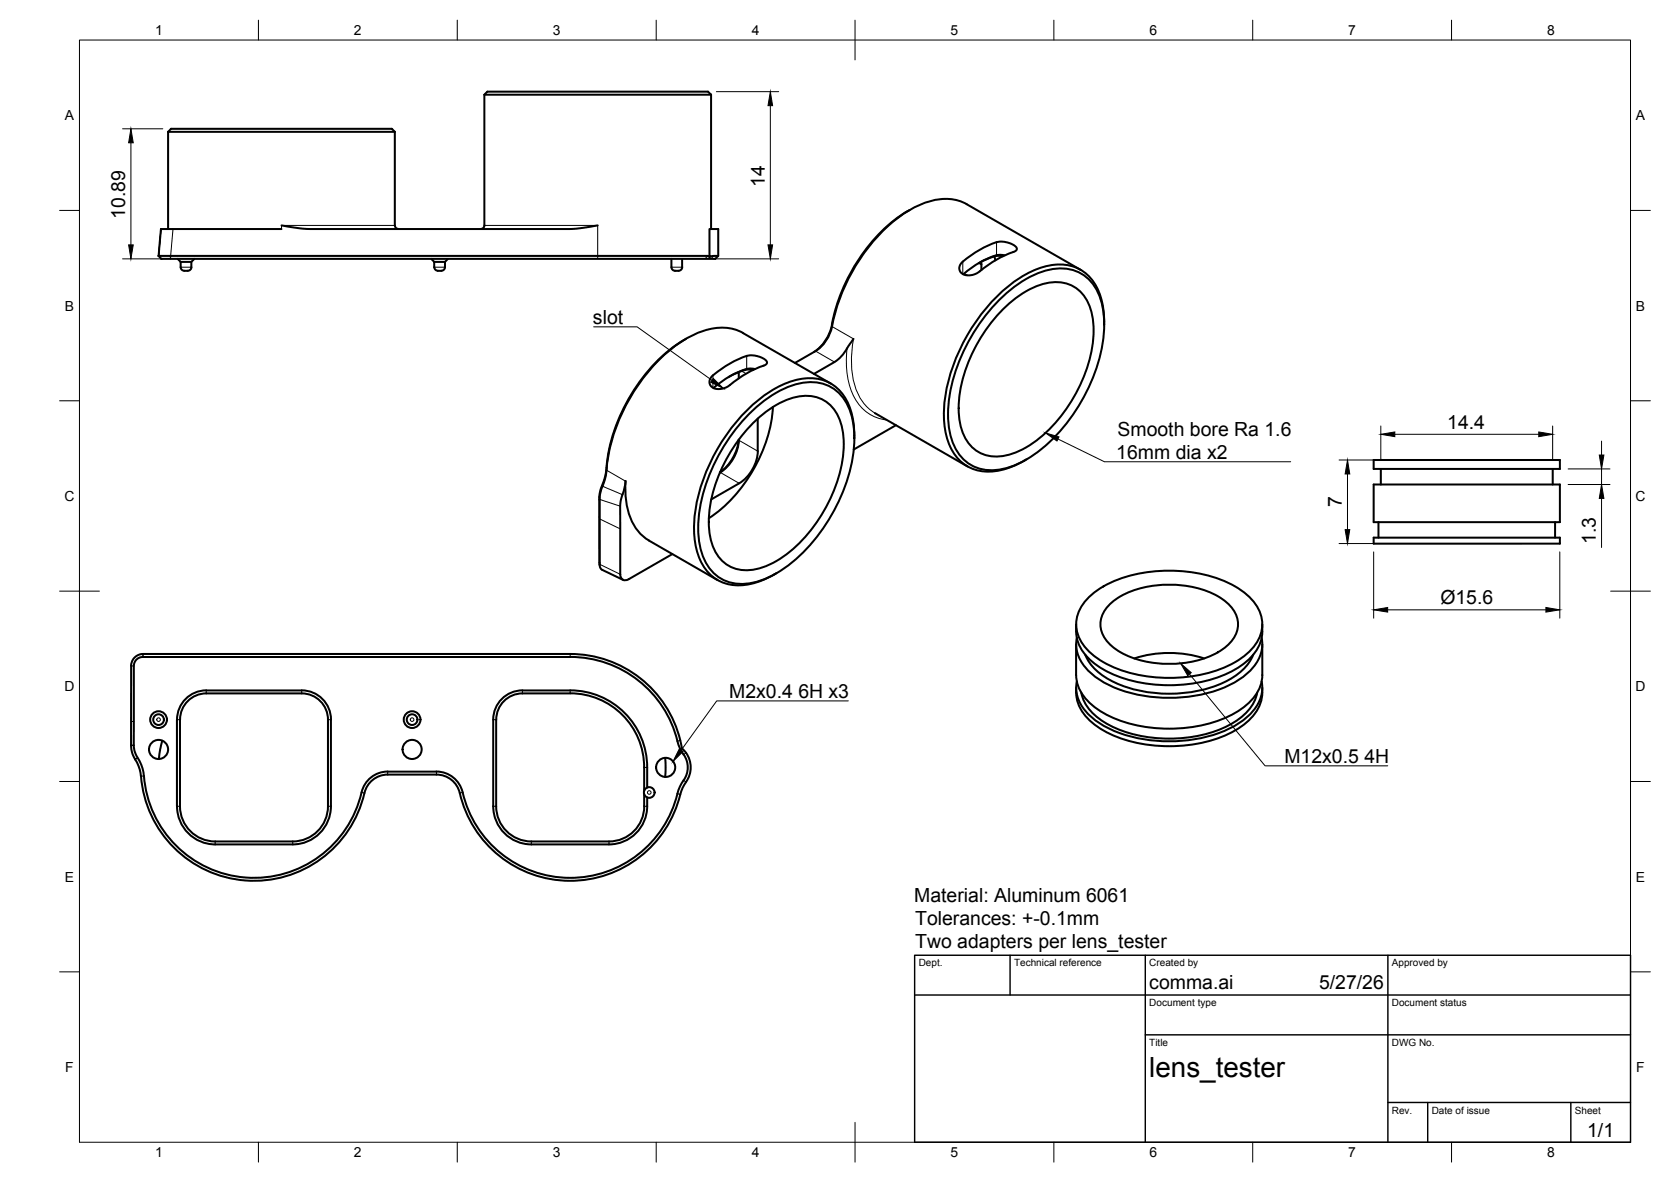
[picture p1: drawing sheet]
<svg xmlns="http://www.w3.org/2000/svg" width="420mm" height="297mm" viewBox="0 0 420 297" stroke-linecap="round" stroke-linejoin="round" font-family="sans-serif">
<!-- layer: Visible -->
<g fill="none" stroke="#000" stroke-width=".51">
<path d="M42.3 33.1l.7-.7h55.5l.8 .7M42.3 33.1h57M42.3 33.1v24.5M99.3 33.1v23.5M121.8 23.8l.7-.8h55.5l.8 .8M121.8 23.8h57M121.8 23.8v32.8a.9 .9 0 0 1-.9 .9M178.8 23.8v33.8M70.8 57.6h-30.3l-.6 6.7M70.8 56.6l4.5 .8 2.7 .2h65.1l2.7-.2 4.5-.8M99.3 56.6a.9 .9 0 0 0 .9 .9M228.2 53a43.5 43.5 0 0 0-18.2 24.9l-.8 3.7"/>
<path d="M228.7 52.8l-.5 .3M39.9 64.3l.7 .8h139.2l.8-.8v-6.7h-2.2v7l.8-.3h1.4M39.9 64.3h138.1l.4 .3M44.7 65.1l.7 .7M45.4 65.8h2.7M45.4 65.8v1.3a.9 .9 0 0 0 .9 .9M46.3 68.1h.9M48.1 67.1a.9 .9 0 0 1-.9 .9M48.9 65.1l-.8 .7v1.3M108.4 65.1l.8 .7M109.2 65.8h2.7M109.2 65.8v1.3a.9 .9 0 0 0 .9 .9"/>
<path d="M110.1 68.1h.9M112.6 65.1l-.7 .7v1.3a.9 .9 0 0 1-.9 .9M168.8 65.1v2a.9 .9 0 0 0 .9 .9M169.7 68.1h.9M171.5 65.1v2M171.5 67.1a.9 .9 0 0 1-.9 .9M246.2 66.1l.6 .3M246.3 68.2a30.8 30.8 0 0 1 9.2-5.2 .9 .9 0 0 0-.7-1.5 6 6 0 0 0-4.2-.6 23.1 23.1 0 0 0-9.2 5.6 1.91 1.91 0 0 0 .3 2.1 1.91 1.91 0 0 0 1.9 .6l1.5-.3 1.2-.7M246.7 65.8l.1 .6M246.8 66.4v1.4M250 64.4l-2.2 .9-1.8 .8M250 64.4l.3 1"/>
<path d="M251.8 74.8a25.4 25.4 0 0 1 13.1-7.2 10.3 10.3 0 0 1 12 8.3 32.3 32.3 0 0 1-3 21.2 41.9 41.9 0 0 1-15.9 18.4 14.6 14.6 0 0 1-12.6 2 11.6 11.6 0 0 1-6.7-9.5 35.3 35.3 0 0 1 4.4-21.4 46 46 0 0 1 8.7-11.8zM252.2 64.4h-2.2M252.4 77.5a21.9 21.9 0 0 1 11.9-6.5 8.9 8.9 0 0 1 10 6.9 28.1 28.1 0 0 1-2.9 19.3 34.5 34.5 0 0 1-15 16.1 10.4 10.4 0 0 1-11.9-.8 14.2 14.2 0 0 1-3.4-11.6 38.7 38.7 0 0 1 11.3-23.4zM252.6 64.2l-.7-.1a7.7 7.7 0 0 0-4.7 1.4l-2.5 1.5-2.5 1.9M271.7 67.8l-28.6-16.5a13.4 13.4 0 0 0-12.7 .6 41.2 41.2 0 0 0-17.4 18.8 53.9 53.9 0 0 0-4.3 13l-.8 1.6-1 1.4-1.8 1.5M172.5 85.1a41.7 41.7 0 0 0-17.4 21.3 37.7 37.7 0 0 0-2.6 11.2M179.3 94.3a21.4 21.4 0 0 1 9.4-5 4.4 4.4 0 0 1 4.2 1.8l-.3 .5a32.5 32.5 0 0 0-9.8 5.6 3.1 3.1 0 0 1-4.3-.6 1.99 1.99 0 0 1 .8-2.3M185.8 93.5v1.6M186.8 83.7l22.1 12.7M186.8 83.7a13.5 13.5 0 0 0-12.7 .6 41.7 41.7 0 0 0-18 20.1 40.2 40.2 0 0 0-3.6 13.7M189.4 92.9l-2.1 .1-1.8 .6-2.3 1.1M189.8 92.7l-.8-.1a6.2 6.2 0 0 0-3.7 1l-3.4 2-2.5 1.9"/>
<path d="M205.1 88.2l-5.2 3M209.2 81.6a10.8 10.8 0 0 1-4.5 6.8M214.6 85.2l-1.3 1.8a10.3 10.3 0 0 1-3.5 4l-5.1 3M277.6 80.9v.6M277.6 80.9a15.4 15.4 0 0 0-4.8-12.4 11.7 11.7 0 0 0-11.7-1 36.1 36.1 0 0 0-16.9 15 40 40 0 0 0-6.7 24.2 13.4 13.4 0 0 0 5.8 10.5 12.7 12.7 0 0 0 11 .1l3.3-1.5M152.5 117.6a20.8 20.8 0 0 1-1.5 5.5l-.3 1.8 .1 17.1M152.5 118.2a15.2 15.2 0 0 1-1.3 4.9l-.5 2.4 .1 16.3a1.44 1.44 0 0 0 .6 1.4l5.3 2.5M181 118.7a11.7 11.7 0 0 0 4.7-8.2 10.1 10.1 0 0 1-4.7 8.3M189 103.4a25.4 25.4 0 0 1 13-7.2 10.3 10.3 0 0 1 12.1 8.3 32.3 32.3 0 0 1-3.1 21.2 41.9 41.9 0 0 1-15.8 18.4 14.6 14.6 0 0 1-12.7 1.9 11.6 11.6 0 0 1-6.6-9.4 35.3 35.3 0 0 1 4.4-21.4 46 46 0 0 1 8.7-11.8zM189.6 106.1a21.9 21.9 0 0 1 11.8-6.6 8.9 8.9 0 0 1 10.1 7 28.1 28.1 0 0 1-2.9 19.3 34.5 34.5 0 0 1-15 16.1 10.4 10.4 0 0 1-11.9-.9 14.2 14.2 0 0 1-3.4-11.6 38.7 38.7 0 0 1 11.3-23.3zM190.5 105.2v8.2a10.3 10.3 0 0 1-4.6 8l-7.1 4.1M194.3 102.3a37.9 37.9 0 0 1-16.1 27.9"/>
<path d="M214.8 109.5v.6M214.8 109.5a15.4 15.4 0 0 0-4.8-12.4 11.7 11.7 0 0 0-11.7-1 36.1 36.1 0 0 0-16.9 15 40 40 0 0 0-6.8 24.2 13.4 13.4 0 0 0 5.9 10.5 12.7 12.7 0 0 0 11 .1l3.7-1.9M220 103.8l23.2 13.4M225.3 106.9l-10.6 6.1M258.1 115.5l-.6 .3M345.4 115.6h46.8v2.2h-46.8zM347.2 117.8v4M390.4 117.8v4M156.5 124.3l-.4 1.5-.2 1.4 .1 17.1a1.31 1.31 0 0 0 .6 1.4 1.31 1.31 0 0 0 1.5-.2l11-6.3M156.5 124.3l.5-1.7 .3-1.7a17.7 17.7 0 0 0 3.3 12.8l1.6 1.5 1 .6M163.2 135.8l17.2 10M345.4 121.8h46.8v9.4h-46.8z"/>
<path d="M345.4 135.1h46.8v1.5h-46.8zM346.6 131.2v3.9M391 131.2v3.9M270.6 156.9v1.8M273.5 150.4a27 27 0 0 1 16.5-6.8 34.3 34.3 0 0 1 22.1 4.7 10.2 10.2 0 0 1 5.1 10.4 13.8 13.8 0 0 1-8.2 8.5 37.1 37.1 0 0 1-31.6-.8 12 12 0 0 1-6.8-8.9 9.2 9.2 0 0 1 2.9-7.1zM279.4 151.5a23.1 23.1 0 0 1 16.3-4.5 20.3 20.3 0 0 1 13.8 5.4 6.5 6.5 0 0 1-.9 9.9 23.1 23.1 0 0 1-16.3 4.5 20.3 20.3 0 0 1-13.8-5.5 6.5 6.5 0 0 1 .9-9.8zM317.4 156.9a10.3 10.3 0 0 1-4.3 9.6 32.1 32.1 0 0 1-21.2 5.6 29.9 29.9 0 0 1-17-5.6 10.4 10.4 0 0 1-4.3-7.8M47 175.3a7.2 7.2 0 0 1 4.9-1.8h24a7.3 7.3 0 0 1 7.3 7.4v21.7a9.6 9.6 0 0 1-9.6 9.6h-19.5a9.6 9.6 0 0 1-9.6-9.6v-21.8a7.3 7.3 0 0 1 2.5-5.5zM47.5 175.9a6.6 6.6 0 0 1 4.4-1.6h24a6.6 6.6 0 0 1 6.6 6.6v21.7a8.9 8.9 0 0 1-8.9 8.9h-19.5a8.9 8.9 0 0 1-8.8-8.9v-21.8a6.6 6.6 0 0 1 2.2-4.9zM143.4 165.1h-107.4a2.25 2.25 0 0 0-2.3 2.3l-.1 19.8a6.7 6.7 0 0 0 1.5 4.1 9.4 9.4 0 0 1 1.1 3.7M143.4 165.1a27.9 27.9 0 0 1 27.2 22l.8 1.7a5.8 5.8 0 0 1 .5 7.3M270.6 161.9v7.8"/>
<path d="M270.6 172.8v1.3M270.8 160.3a9.4 9.4 0 0 0 3.9 9.2 30.9 30.9 0 0 0 19.3 5.9 32.5 32.5 0 0 0 18.1-5 10.7 10.7 0 0 0 5.3-9l-.2-1.1M270.8 171.2a9.4 9.4 0 0 0 3.9 9.3 30.9 30.9 0 0 0 19.3 5.8 32.5 32.5 0 0 0 18.1-5 10.7 10.7 0 0 0 5.3-9l-.2-1.1M271.9 174.1a12 12 0 0 0 6.5 7.8 34.9 34.9 0 0 0 31.2 0 12 12 0 0 0 6.5-7.8M272.9 164.5a13.9 13.9 0 0 0 7.5 7.1 34.4 34.4 0 0 0 28.5-.7 13.2 13.2 0 0 0 6.2-6.4M285.2 165.5a28.7 28.7 0 0 1 17.6 0M317.4 161.9v7.7a10.9 10.9 0 0 1-5.5 8.7 34.7 34.7 0 0 1-24.1 4.3 24.4 24.4 0 0 1-15-7.2 9.2 9.2 0 0 1-2.2-5.8M317.4 172.8a10.1 10.1 0 0 1-4.3 9 32.1 32.1 0 0 1-21.2 5.7 29.9 29.9 0 0 1-17-5.7 10.4 10.4 0 0 1-4.3-7.8M36.2 195a27.8 27.8 0 0 0 26.1 25.6 27.8 27.8 0 0 0 28.9-22.4 6.7 6.7 0 0 1 6.3-4.3h12.2a6.7 6.7 0 0 1 6.6 5.2 27.8 27.8 0 0 0 27.4 21.5 27.8 27.8 0 0 0 26.9-22l1.3-2.5M40.8 186.1l-.5 2.2-.4 2.5M115.6 199.3a6 6 0 0 0-5.9-4.6h-12.2a6 6 0 0 0-5.9 4.6M162 198.7a29.4 29.4 0 0 0-1.2-12.3 18.5 18.5 0 0 0-17.4-12.1h-12a6.6 6.6 0 0 0-6.6 6.6v21.7a8.9 8.9 0 0 0 8.8 8.9"/>
<path d="M162 199.6a12.1 12.1 0 0 1-1.2 7.5 8.9 8.9 0 0 1-7.7 4.4h-19.5M162.7 197.9a28.3 28.3 0 0 0-1.2-11.8 19.3 19.3 0 0 0-18.1-12.6h-12a7.4 7.4 0 0 0-7.4 7.4v21.7a9.6 9.6 0 0 0 9.6 9.6M167.3 190.5v4.7M172.5 196.5a6.3 6.3 0 0 0-1-8.4 28.5 28.5 0 0 0-28.1-23.8h-107.5a3 3 0 0 0-2.9 3.1v19.8a7.2 7.2 0 0 0 1.5 4.4l.3 .9a14.5 14.5 0 0 1 .9 4.6 28.5 28.5 0 0 0 27.1 24.2 28.5 28.5 0 0 0 28.8-22M172.5 196.5l-1.2 2.3a28.5 28.5 0 0 1-27.7 22.5 28.5 28.5 0 0 1-28-22M162.7 200.4a10.4 10.4 0 0 1-3.2 9.4 9.6 9.6 0 0 1-6.4 2.4h-19.5"/>
<circle cx="39.9" cy="180.8" r="2.11"/>
<circle cx="39.9" cy="180.8" r="1.34"/>
<circle cx="39.9" cy="188.3" r="2.4"/>
<circle cx="103.6" cy="180.8" r="2.11"/>
<circle cx="103.6" cy="180.8" r="1.34"/>
<circle cx="103.6" cy="188.3" r="2.4"/>
<circle cx="163.2" cy="199.2" r="1.34"/>
<circle cx="167.4" cy="192.8" r="2.4"/>
</g>
<!-- layer: Visible Narrow -->
<g fill="none" stroke="#000" stroke-width=".25">
<path d="M40.5 57.6l-.6 6.7zM43.5 57.6l-.6 7.5M99.3 56.6h-28.5v1M121.8 56.6h28.5v8.5M39.9 64.3l.7 .8M42.8 64.3v.8M45.4 67.1h2.7M109.2 67.1h2.7M168.8 67.1h2.7M178 64.3l-.8 .8M179.4 64.3l-.6 .8M242.1 65.8v3.1"/>
<path d="M242.5 68.7l.8 .5M250.6 60.9v3.2l-.6 .3M250.7 64.1l-.6 .3M179.3 94.3v3.1M186.5 93.2l1.1 .7M187.7 89.4v3.3l-.5 .3M187.9 92.7l-.6 .3M205.1 88.2l4.7 2.8M209.2 81.6v.4l5.4 3.2a22.4 22.4 0 0 0 1.5 14.5 10.6 10.6 0 0 0 3.9 4.1M213 87.5a20.4 20.4 0 0 0 2.6 13.7 10.2 10.2 0 0 0 7.4 4.3M152.5 117.6v.6l4.8 2.7M181.1 118.7l4.8 2.8"/>
<path d="M185.8 110.6l4.7 2.8M150.7 124.9v.6l5.2 1.7M150.7 129.8v.6l5.3 2.5M150.7 125v.6M151.4 122l.1 .2M151.4 121.9l.1 .3 5 2.1M150.7 141.2l.1 .6 5.2 2.5M33 167.4h.7M35.9 164.3v.8M36 164.3v.8M51.9 173.5v.8M75.9 173.5v.8"/>
<path d="M131.4 173.5v.8M143.4 164.3v.8M143.4 173.5v.8M33 187.3h.6M33 181.3h.7M33 187.2h.6M34.6 190.4l-.6 .4M36.2 195l-.8 .1M44.5 180.9h.8M82.5 180.9h.7M90.9 199.1l.7 .2M97.5 193.9v.8"/>
<path d="M109.7 193.9v.8M116.3 199.1l-.7 .2M124 180.9h.8M162 192.9h.7M170.3 199.5l.7 .2M171 186.1l-.7 .2M171.9 196.1l.6 .4M172.5 189.2l-.6 .4M44.5 202.6h.8M54.1 211.5v.7M73.6 211.5v.7M82.5 202.6h.7"/>
<path d="M124 202.6h.8M133.6 211.5v.7M153.1 211.5v.7M162 202.6h.7"/>
<circle cx="39.9" cy="180.8" r=".46"/>
<circle cx="103.6" cy="180.8" r=".46"/>
<circle cx="163.2" cy="199.2" r=".46"/>
</g>
<!-- layer: Visible -->
<circle cx="39.9" cy="64.3" r=".25" fill="#000"/>
<!-- layer: BORDER -->
<g fill="none" stroke="#000" stroke-width=".25">
<path d="M20 10.1h390v276.9h-390zM65 5.1v5M115 5.1v5M165 5.1v5M215 5.1v10M265 5.1v5M315 5.1v5M365 5.1v5M15 52.9h5M410 52.9h5M15 100.7h5M410 100.7h5"/>
<path d="M15 148.6h10M405 148.6h10M15 196.4h5M410 196.4h5M15 244.2h5M410 244.2h5M65 287v5M115 287v5M165 287v5M215 282.1v9.9M265 287v5M315 287v5"/>
<path d="M365 287v5"/>
</g>
<!-- layer: TITLEBLOCK -->
<path d="M230 240.1h180v46.9h-180zM230 250h180M254 240.1v9.9M288 240.1v46.9M349 240.1v46.9M288 260.1h122M349 277.1h61M359 277.1v9.9M395 277.1v9.9" fill="none" stroke="#000" stroke-width=".36"/>
<!-- layer: Hole Notes -->
<path d="M296.9 166.7l2.6 2.3-.9 .8zM170.8 188.2l.9 .7-2.5 2.5z" fill="#000" stroke="#000" stroke-width=".25"/>
<path d="M213.3 176.1h-33.1l-8.9 12.4M299.1 169.4l19 23.1h30.8" fill="none" stroke="#000" stroke-width=".25"/>
<!-- layer: FD_Dimensions -->
<g fill="none" stroke="#000" stroke-width=".25">
<path d="M30.8 32.4h10.1M32.9 35.9v25.6M180.1 23h15.7M193.7 26.6v34.9M30.8 65.1h10M179.3 65.1h16.5M336.7 115.6h46.1M338.8 119.1v14M347.2 107v8.7M350.7 109.1h36.2M390.4 107v8.7M394.3 117.8h10.5"/>
<path d="M402.7 110.9v3.4M402.7 117.8v4M336.7 136.6h46.1M345.4 138.7v16.6M392.2 138.7v16.6M394.3 121.8h10.5M402.7 125.3v12.3M348.9 153.3h39.8"/>
</g>
<path d="M32.9 32.4l.6 3.5h-1.2zM193.7 23l.6 3.6h-1.2zM32.3 61.5h1.2l-.6 3.6zM193.1 61.5h1.2l-.6 3.6zM338.8 115.6l.6 3.5h-1.2zM347.2 109.1l3.5-.6v1.2zM386.9 108.5l3.5 .6-3.5 .6zM402.1 114.3h1.2l-.6 3.5zM338.2 133.1h1.2l-.6 3.5zM402.7 121.8l.6 3.5h-1.2zM345.4 153.3l3.5-.6v1.1zM388.7 152.7l3.5 .6-3.5 .5z" fill="#000" stroke="#000" stroke-width=".25"/>
<!-- layer: Leaders -->
<path d="M179.4 95.1l2.5 2.5-3.2-1.6zM262.9 108.8l3.4 1-.5 1z" fill="#000" stroke="#000" stroke-width=".25"/>
<path d="M149.3 82.1h10.9l18.8 13.5M266 110.3l11.7 5.7h46.8" fill="none" stroke="#000" stroke-width=".25"/>
<text font-size="7" x="289" y="270.6">lens_tester</text>
<g font-size="4.9">
<text x="192.3" y="46.9" transform="rotate(-90 192.3 46.9)">14</text>
<text x="31.5" y="55" transform="rotate(-90 31.5 55)">10.89</text>
<text x="149.1" y="81.4">slot</text>
<text x="363.9" y="107.7">14.4</text>
<text x="281" y="109.5">Smooth bore Ra 1.6</text>
<text x="280.7" y="115.3">16mm dia x2</text>
<text x="337.4" y="127.5" transform="rotate(-90 337.4 127.5)">7</text>
<text x="401.2" y="136.7" transform="rotate(-90 401.2 136.7)">1.3</text>
<text x="362.2" y="151.7">Ø15.6</text>
<text x="183.3" y="175.4">M2x0.4 6H x3</text>
<text x="323" y="191.8">M12x0.5</text>
<text x="343.1" y="191.8">4H</text>
<text x="229.9" y="226.7">Material: Aluminum 6061</text>
<text x="230.1" y="232.5">Tolerances: +-0.1mm</text>
<text x="230.1" y="238.3">Two adapters per lens_tester</text>
<text x="289" y="248.5">comma.ai</text>
<text x="331.7" y="248.5">5/27/26</text>
<text x="399.1" y="285.7">1/1</text>
</g>
<g font-size="3.5">
<text x="39" y="8.8">1</text>
<text x="89" y="8.8">2</text>
<text x="139" y="8.8">3</text>
<text x="189" y="8.8">4</text>
<text x="239" y="8.8">5</text>
<text x="289" y="8.8">6</text>
<text x="339" y="8.8">7</text>
<text x="389" y="8.8">8</text>
<text x="16.3" y="30.2">A</text>
<text x="411.3" y="30.2">A</text>
<text x="16.3" y="78">B</text>
<text x="411.3" y="78">B</text>
<text x="16.2" y="125.9">C</text>
<text x="411.2" y="125.9">C</text>
<text x="16.2" y="173.7">D</text>
<text x="411.2" y="173.7">D</text>
<text x="16.3" y="221.6">E</text>
<text x="411.3" y="221.6">E</text>
<text x="16.4" y="269.4">F</text>
<text x="411.4" y="269.4">F</text>
<text x="39" y="290.8">1</text>
<text x="89" y="290.8">2</text>
<text x="139" y="290.8">3</text>
<text x="189" y="290.8">4</text>
<text x="239" y="290.8">5</text>
<text x="289" y="290.8">6</text>
<text x="339" y="290.8">7</text>
<text x="389" y="290.8">8</text>
</g>
<g font-size="2.5">
<text x="231" y="242.9">Dept.</text>
<text x="255" y="242.9">Technical reference</text>
<text x="289" y="242.9">Created by</text>
<text x="350" y="242.9">Approved by</text>
<text x="289" y="252.8">Document type</text>
<text x="350" y="252.8">Document status</text>
<text x="289" y="262.9">Title</text>
<text x="350" y="262.9">DWG No.</text>
<text x="350" y="279.9">Rev.</text>
<text x="360" y="279.9">Date of issue</text>
<text x="396" y="279.9">Sheet</text>
</g>
</svg>
